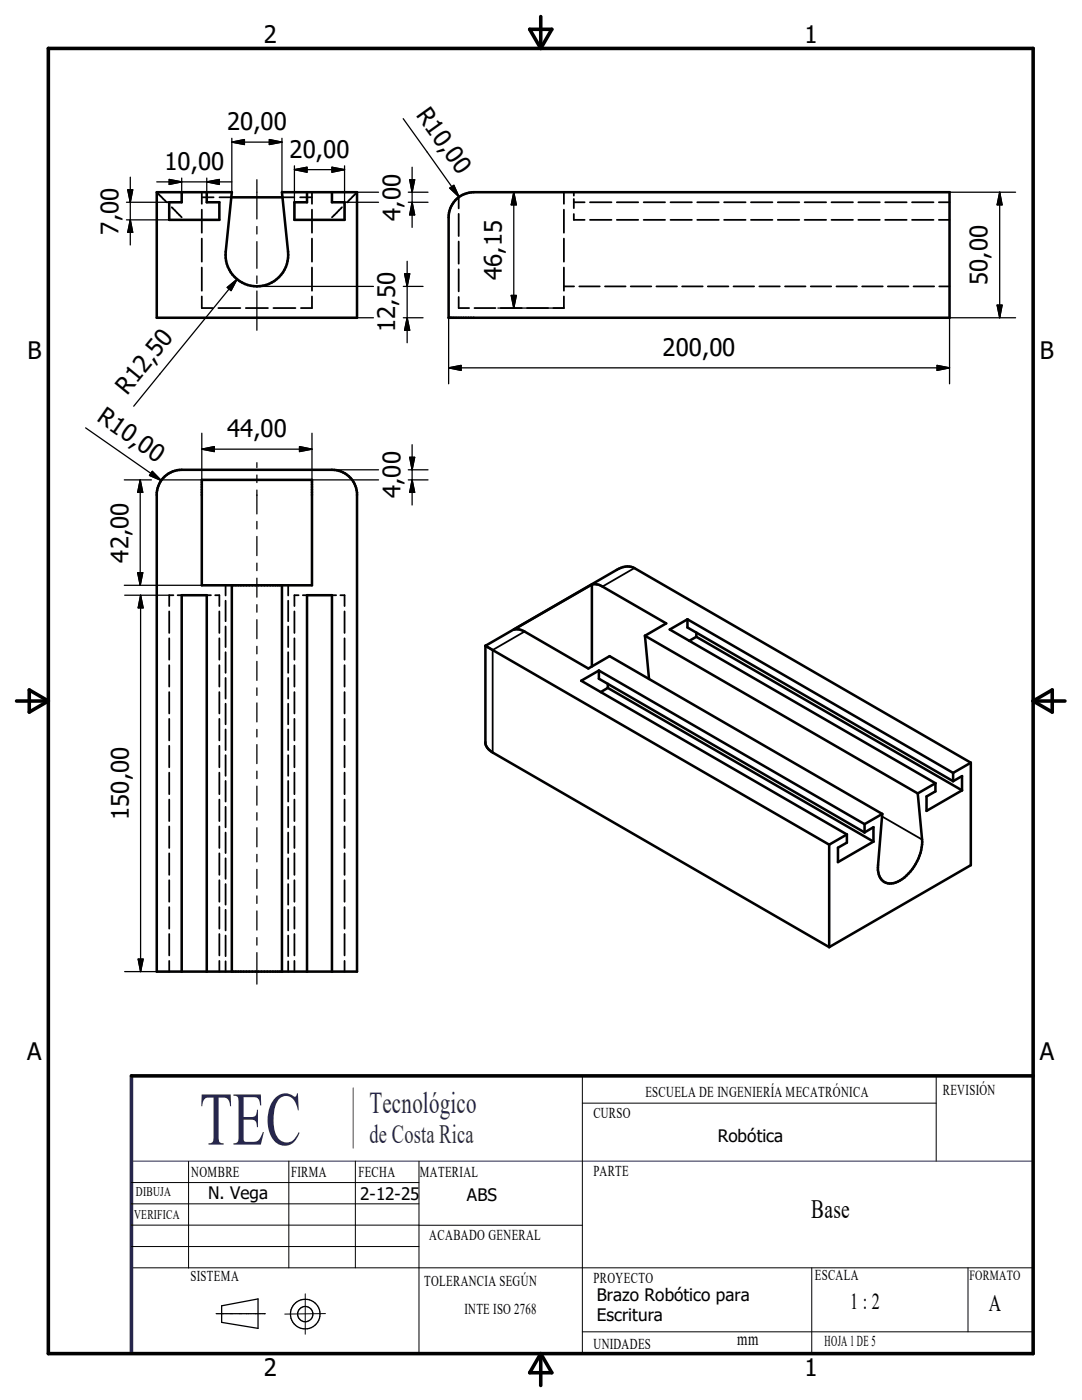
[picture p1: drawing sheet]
<svg xmlns="http://www.w3.org/2000/svg" width="216mm" height="279mm" viewBox="0 0 216 279" stroke-linecap="round" stroke-linejoin="round" font-family="sans-serif">
<g fill="none" stroke="#000" stroke-width=".51">
<path d="M31.3 38.4h15l-1.3 11.8a6.3 6.3 0 0 0 6.3 7 6.3 6.3 0 0 0 6.2-7l-1.2-11.8h14.9v25h-39.9zM36.3 38.4v2h-2.5v3.5h10v-3.5h-2.5v-2M46.2 39.4h10.2M61.3 38.4v2h-2.6v3.5h10.1v-3.5h-2.6v-2M90.8 40a5 5 0 0 1 3.7-1.6h95v25h-100v-20a4.9 4.9 0 0 1 1.3-3.4zM32.6 95.4a4.9 4.9 0 0 1 3.7-1.6h29.9a5 5 0 0 1 5 4.5v95.6h-39.9v-95.6l.5-1.8zM40.3 95.8h22v21h-22zM46.3 116.8v77.1M56.3 116.8v77.1M118.1 116.7l-15.6 8.9h1.1l1.1 .4 12.7 7.4 4.2-2.4 54.4 31.4M118.1 116.7l.6-.1 1.1 .3 13.1 7.5-4.2 2.5M118.1 116.7v16.3"/>
<path d="M96.9 128.9l26.2-15.2a3.6 3.6 0 0 1 3.5-.3l67.1 38.8M96.9 128.9v19.5l.2 .6 .6 .7 67.8 39.3M96.9 128.9l68.6 39.7M119.5 133.8v1.7l53 30.6M119.5 133.8l53 30.7M119.5 133.8l-3.5 2.1 53 30.6M121.3 137.3l53 30.7M121.3 137.3l-1.4 .8M121.3 136.5v.8M128.7 126.9l54.4 31.4M128.7 126.9l.8 8.6M137.2 123.6l-3.6 2 53.1 30.7"/>
<path d="M137.2 123.6l53 30.6M137.2 123.6v1.6l53 30.7M138.9 127.1l53.1 30.6M138.9 127.1l-1.4 .8M138.9 126.2v.9M183.1 158.3l.9 9.3a9.4 9.4 0 0 1-5.3 8.5 2.52 2.52 0 0 1-3.5-2.5l.8-11.2M186.7 156.3l-3.6 2M186.7 156.3v1.6l-1.8 1.1v2.8l7.1-4.1M190.2 155.9l1.8-1v2.8M190.2 154.2v1.7M193.7 152.2v20.5l-28.2 16.3M193.7 152.2l-3.5 2"/>
<path d="M165.5 168.6v20.4M169 166.5v1.7l-1.8 1v2.9l7.1-4.1M169 166.5l-3.5 2.1M172.5 164.5v1.6M172.5 166.1l1.8-1v2.9M176 162.4l-3.5 2.1M36.3 193.9v-75.1h5v75.1M61.3 193.9v-75.1h4.9v75.1"/>
</g>
<g fill="none" stroke="#000" stroke-width=".36">
<path d="M31.3 38.4h.1M31.3 38.4l2 2M40.3 39.4h2.3M40.3 38.4v2.3M43.8 39.4h2.4M56.4 39.4h2.3M59.9 39.4h2.4M62.3 38.4v2.3M71.2 38.4h.1M71.2 38.4l-1.9 2M91.5 39.4v2.2M112.5 38.4v2.3"/>
<path d="M114.5 38.4v.6M114.5 39.7v1.8M34.3 41.4l2 2M40.3 59.2v2.3h2.1M40.3 41.8v4.6M40.3 47.6v4.6M40.3 53.4v4.6M62.3 41.8v4.6M62.3 47.6v4.6M62.3 53.4v4.6M62.3 59.2v2.3h-2.3M68.2 41.4l-2 2"/>
<path d="M91.5 59.3v2.2h2.1M91.5 42.7v4.4M91.5 48.2v4.4M91.5 53.7v4.5M112.5 59.2v2.3h-2.1M112.5 57.2h2.1M112.5 41.8v4.6M112.5 47.6v4.6M112.5 53.4v4.6M114.5 42.7v1.2h2.2M114.5 40.4h2.2M115.6 57.2h4.1"/>
<path d="M117.7 43.9h4.3M117.7 40.4h4.3M120.7 57.2h4.1M123.1 43.9h4.2M123.1 40.4h4.2M125.8 57.2h4.2M128.4 43.9h4.3M128.4 40.4h4.3M131 57.2h4.1M133.8 43.9h4.3M133.8 40.4h4.3M136.1 57.2h4.1"/>
<path d="M139.1 43.9h4.3M139.1 40.4h4.3M141.2 57.2h4.1M144.5 43.9h4.3M144.5 40.4h4.3M146.4 57.2h4.1M149.8 43.9h4.3M149.8 40.4h4.3M151.5 57.2h4.1M155.2 43.9h4.3M155.2 40.4h4.3M156.6 57.2h4.1"/>
<path d="M160.6 43.9h4.2M160.6 40.4h4.2M161.8 57.2h4.1M165.9 43.9h4.3M165.9 40.4h4.3M166.9 57.2h4.1M171.3 43.9h4.3M171.3 40.4h4.3M172 57.2h4.1M176.6 43.9h4.3M176.6 40.4h4.3M177.2 57.2h4.1"/>
<path d="M182 43.9h4.3M182 40.4h4.3M182.3 57.2h4.1M187.3 43.9h2.2M187.3 40.4h2.2M187.4 57.2h2.1M43.6 61.5h4.4M49.1 61.5h4.4M54.6 61.5h4.4M94.7 61.5h4.2M99.9 61.5h4.2M105.2 61.5h4.2"/>
<path d="M34.6 118.8h-.8v2.2M35.4 118.8h.9M41.3 118.8h.8M42.9 118.8h.9v2.2M45 116.8v2M45 119.9v4.1M57.5 116.8v2M57.5 119.9v4.1M59.6 118.8h-.9v2.2M60.4 118.8h.9M66.2 118.8h.9M67.9 118.8h.9v2.2"/>
<path d="M126.6 113.4l-6.4 3.7M33.8 122v4.3M33.8 127.4v4.3M33.8 132.8v4.2M33.8 138.1v4.3M43.8 122v4.3M43.8 127.4v4.3M43.8 132.8v4.2M43.8 138.1v4.3M45 125v4.1M45 130.2v4.1M45 135.3v4.1"/>
<path d="M57.5 125v4.1M57.5 130.2v4.1M57.5 135.3v4.1M58.7 122v4.3M58.7 127.4v4.3M58.7 132.8v4.2M58.7 138.1v4.3M68.8 122v4.3M68.8 127.4v4.3M68.8 132.8v4.2M68.8 138.1v4.3M104.7 126l-6.4 3.7v20.5"/>
<path d="M33.8 143.5v4.3M33.8 148.8v4.3M33.8 154.2v4.3M33.8 159.6v4.3M43.8 143.5v4.3M43.8 148.8v4.3M43.8 154.2v4.3M43.8 159.6v4.3M45 140.4v4.2M45 145.6v4.1M45 150.7v4.1M45 155.9v4.1"/>
<path d="M57.5 140.4v4.2M57.5 145.6v4.1M57.5 150.7v4.1M57.5 155.9v4.1M58.7 143.5v4.3M58.7 148.8v4.3M58.7 154.2v4.3M58.7 159.6v4.3M68.8 143.5v4.3M68.8 148.8v4.3M68.8 154.2v4.3M68.8 159.6v4.3"/>
<path d="M33.8 164.9v4.3M33.8 170.3v4.3M33.8 175.7v4.3M43.8 164.9v4.3M43.8 170.3v4.3M43.8 175.7v4.3M45 161v4.1M45 166.2v4M45 171.3v4.1M45 176.4v4.2M57.5 161v4.1M57.5 166.2v4"/>
<path d="M57.5 171.3v4.1M57.5 176.4v4.2M58.7 164.9v4.3M58.7 170.3v4.3M58.7 175.7v4.3M68.8 164.9v4.3M68.8 170.3v4.3M68.8 175.7v4.3M176 162.9l8 4.7M33.8 181v4.3M33.8 186.4v4.3M33.8 191.8v2.1"/>
<path d="M43.8 181v4.3M43.8 186.4v4.3M43.8 191.8v2.1M45 181.6v4.1M45 186.7v4.1M45 191.8v2.1M57.5 181.6v4.1M57.5 186.7v4.1M57.5 191.8v2.1M58.7 181v4.3M58.7 186.4v4.3M58.7 191.8v2.1"/>
<path d="M68.8 181v4.3M68.8 186.4v4.3M68.8 191.8v2.1"/>
</g>
<g fill="#000">
<circle cx="33.3" cy="40.4" r=".18"/>
<circle cx="69.3" cy="40.4" r=".18"/>
<circle cx="96.9" cy="128.9" r=".25"/>
</g>
<g fill="none" stroke="#000" stroke-width=".25">
<path d="M25.5 37.9h1l-.5 2.5zM26 35.4v13.5M31.3 36.3h15M33.8 35.8l2.5 .5-2.5 .5zM36.3 35.5v2.9M41.3 36.3l2.5-.5v1zM41.3 35.5v2.9M46.3 28.4h10M46.3 28.4l2.5-.5v.9zM46.3 27.6v10.8M51.3 35.9v7.8M53.7 27.9l2.6 .5-2.6 .4z"/>
<path d="M56.3 27.6v10.8M58.7 33.9h10.1M58.7 33.9l2.6-.5v1zM58.7 33.1v10.8M66.2 38.4h9.3M66.2 33.4l2.6 .5-2.6 .5zM68.8 33.1v10.8M80.5 23.7l11.1 15.6M81.5 38.4h3.9M81.8 35.9h.9l-.5 2.5zM82.2 33.4v12M89.7 37.5l.9-.5 1 2.3z"/>
<path d="M99.3 38.4h13.2M102.5 38.4l.5 2.5h-1zM102.5 38.4v23.1M189.5 38.4h13.1M199.5 38.4v25M199.5 38.4l.5 2.5h-1zM25.2 43.9h8.6M25.2 40.4h8.6M26 43.9l.5 2.5h-1zM45.3 57.4l2-1.7-1.2 2.3zM47.3 55.7l-20.6 25.4M51.3 45.2v1.5"/>
<path d="M51.3 48.2v5.3M51.3 55.1v1.5M51.3 58.1v7.8M51.3 57.2h23.2M66.2 40.4h9.3M80.5 57.2h3.9M80.7 54.6h1.1l-.6 2.6zM81.2 52.1v16.3M81.5 40.4h3.9M82.2 40.4l.5 2.5h-.9zM102 59h1l-.5 2.5zM71.2 63.4h3.3"/>
<path d="M80.5 63.4h3.9M81.2 63.4l.6 2.5h-1.1zM89.5 73.4h100M89.5 73.4l2.5-.5v1zM89.5 63.4v13.2M99.3 61.5h13.2M187 72.9l2.5 .5-2.5 .5zM199 60.9h1l-.5 2.5zM202.6 63.4h-13.1v13.2M17.1 85.4l15.1 10.5M24.8 95.8h5.4M28 95.8v21"/>
<path d="M28 95.8l.5 2.5h-1zM30.4 94.1l1.8 1.8-2.4-1zM40.3 89.6h22M40.3 89.6l2.5-.5v1zM40.3 86.5v9.3h-8.2M51.3 92.3v1M51.3 94.8v1.5M51.3 97.8v4.8M59.8 89.1l2.5 .5-2.5 .5zM62.3 86.5v9.3h13.2M66.2 93.8h9.3M81.5 95.8h3.9"/>
<path d="M81.5 93.8h3.9M81.8 91.3h.9l-.5 2.5zM82.2 95.8l.5 2.5h-.9zM82.2 88.7v12.1M24.8 116.8h20.2M24.9 118.8h8.9M27.5 114.3h1l-.5 2.5zM28.1 118.8v75.1M28.1 118.8l.5 2.5h-1zM51.3 104.1v1.5M51.3 107.1v3.8M51.3 112.4v1.5"/>
<path d="M51.3 115.4v3.8M51.3 120.7v1.5M51.3 123.7v3.8M51.3 129v1.5M51.3 132v3.8M51.3 137.3v1.5M51.3 140.3v3.8M51.3 145.6v1.5M51.3 148.6v3.8M51.3 153.9v1.5M51.3 156.9v3.8M51.3 162.2v1.5"/>
<path d="M51.3 165.2v3.8M51.3 170.5v1.5M51.3 173.5v3.8M51.3 178.8v1.5M24.9 193.9h8.9M27.6 191.4h1l-.5 2.5zM51.3 181.8v3.8M51.3 187.1v1.5M51.3 190.1v6.3M44.2 260.6l7.3-1.4v5.9l-7.3-1.2z"/>
<circle cx="60.9" cy="262.3" r="2.96"/>
<circle cx="60.9" cy="262.3" r="1.52"/>
</g>
<g fill="none" stroke="#000" stroke-width=".2">
<path d="M116.2 214.7v55.3M186.8 214.7v17.1M206.2 214.7v55.3h-180M26.2 236h57.4M37.6 231.8v21.3M57.6 231.7v21.3M70.9 231.7v21.3M83.6 231.8v38.3M116.2 220.2h70.6M26.2 253h180M26.2 248.8h57.4M26.2 244.5h57.4"/>
<path d="M26.2 240.3h57.4M60.9 258.2v8.1M83.6 244.5h32.6M162 253v17M193.2 253v12.8M43.1 262.2h.9M44 262.2h.1M44 262.2h.3M44.3 262.2h.1M44.4 262.2h1.4M45.8 262.2h.1M45.8 262.2h.3"/>
<path d="M46.1 262.2h.1M46.2 262.2h1.4M47.6 262.2h.1M47.6 262.2h.3M47.9 262.2h.1M48 262.2h1.1M49.1 262.2h.1M49.1 262.2h.3M49.4 262.2h.1M49.4 262.2h1.5M50.9 262.2h.1M50.9 262.2h.3"/>
<path d="M51.2 262.2h.1M51.2 262.2h1.5M52.7 262.2h.1M52.7 262.2h.2M64.9 262.2l-8.1 .1M116.2 265.8h90"/>
</g>
<path d="M70.5 217.1v12.1" fill="none" stroke="#f00" stroke-width=".2"/>
<path d="M206.2 214.7v55.3M26.1 231.7h180.1" fill="none" stroke="#26264c" stroke-width=".2"/>
<path d="M26.2 214.7v55.3" fill="none" stroke="#26264c" stroke-width=".71"/>
<path d="M9.6 9.7h196.6v260.4h-196.6zM105.7 5.8h4.4l-2.2 3.9zM107.9 3.3v6.4M3.3 139.9h6.3M5.8 137.7l3.8 2.2-3.8 2.2zM206.2 139.9h6.3M206.2 139.9l3.8-2.2v4.4zM26.2 214.7h180M107.9 270.1v6.4M107.9 270.1l2.2 3.9h-4.4z" fill="none" stroke="#000" stroke-width=".71"/>
<g fill="#000" stroke="#000" stroke-width=".25">
<path d="M25.5 37.9h1l-.5 2.5zM33.8 35.8l2.5 .5-2.5 .5zM41.3 36.3l2.5-.5v1zM46.3 28.4l2.5-.5v.9zM53.7 27.9l2.6 .5-2.6 .4zM58.7 33.9l2.6-.5v1zM66.2 33.4l2.6 .5-2.6 .5zM81.8 35.9h.9l-.5 2.5zM89.7 37.5l.9-.5 1 2.3zM26 43.9l.5 2.5h-1zM45.3 57.4l2-1.7-1.2 2.3zM80.7 54.6h1.1l-.6 2.6z"/>
<path d="M82.2 40.4l.5 2.5h-.9zM102 59h1l-.5 2.5zM102.5 38.4l.5 2.5h-1zM199.5 38.4l.5 2.5h-1zM81.2 63.4l.6 2.5h-1.1zM89.5 73.4l2.5-.5v1zM187 72.9l2.5 .5-2.5 .5zM199 60.9h1l-.5 2.5zM28 95.8l.5 2.5h-1zM30.4 94.1l1.8 1.8-2.4-1zM40.3 89.6l2.5-.5v1zM59.8 89.1l2.5 .5-2.5 .5z"/>
<path d="M81.8 91.3h.9l-.5 2.5zM82.2 95.8l.5 2.5h-.9zM27.5 114.3h1l-.5 2.5zM28.1 118.8l.5 2.5h-1zM27.6 191.4h1l-.5 2.5z"/>
</g>
<text font-size="15.1" fill="#26264c" x="39.8" y="228.4">TEC</text>
<text font-size="6" fill="#26264c" x="73.7" y="222.2">Tecnológico</text>
<text font-size="5.3" fill="#26264c" x="73.7" y="228.1">de Costa Rica</text>
<text font-size="5.3" x="161.9" y="243.1">Base</text>
<g font-size="4.8">
<text x="52.7" y="8.7">2</text>
<text x="160.5" y="8.7">1</text>
<text x="82.9" y="22.9" transform="rotate(54 82.9 22.9)">R10,0</text>
<text x="45.3" y="26">20,00</text>
<text x="32.8" y="34">10,00</text>
<text x="57.8" y="31.5">20,00</text>
<text x="23.6" y="46.8" transform="rotate(-90 23.6 46.8)">7,00</text>
<text x="79.9" y="44.1" transform="rotate(-90 79.9 44.1)">4,00</text>
<text x="100.1" y="55.9" transform="rotate(-90 100.1 55.9)">46,15</text>
<text x="197.1" y="56.9" transform="rotate(-90 197.1 56.9)">50,00</text>
<text x="5.5" y="71.7">B</text>
<text x="78.9" y="66.3" transform="rotate(-90 78.9 66.3)">12,50</text>
<text x="132.2" y="71">200,00</text>
<text x="207.5" y="71.7">B</text>
<text x="19.1" y="83.9" transform="rotate(35 19.1 83.9)">R10,00</text>
<text x="25.4" y="79" transform="rotate(-51 25.4 79)">R12,50</text>
<text x="45.3" y="87.2">44,00</text>
<text x="79.9" y="99.4" transform="rotate(-90 79.9 99.4)">4,00</text>
<text x="25.6" y="112.3" transform="rotate(-90 25.6 112.3)">42,00</text>
<text x="25.7" y="163.6" transform="rotate(-90 25.7 163.6)">150,00</text>
<text x="5.4" y="211.6">A</text>
<text x="207.5" y="211.6">A</text>
<text x="197.3" y="261.7">A</text>
<text x="52.7" y="274.7">2</text>
<text x="160.5" y="274.7">1</text>
</g>
<text font-size="4.5" x="169.6" y="261.2">1 : 2</text>
<text font-size="3.8" x="147.1" y="268.4">mm</text>
<g font-size="3.4">
<text x="143.2" y="227.9">Robótica</text>
<text x="41.5" y="239.3">N. Vega</text>
<text x="71.9" y="239.4">2-12-25</text>
<text x="93.2" y="239.6">ABS</text>
<text x="119.1" y="259.6">Brazo Robótico para</text>
<text x="119.1" y="263.7">Escritura</text>
</g>
<g font-size="3">
<text x="128.8" y="219">ESCUELA DE INGENIERÍA MECATRÓNICA</text>
<text x="188.1" y="218.5">REVISIÓN</text>
<text x="118.4" y="223.2">CURSO</text>
<text x="38.1" y="235">NOMBRE</text>
<text x="58.1" y="234.9">FIRMA</text>
<text x="71.5" y="234.9">FECHA</text>
<text x="83.8" y="234.9">MATERIAL</text>
<text x="118.4" y="234.8">PARTE</text>
<text x="85.6" y="247.4">ACABADO GENERAL</text>
<text x="38" y="255.6">SISTEMA</text>
<text x="84.6" y="256.6">TOLERANCIA SEGÚN</text>
<text x="118.4" y="256">PROYECTO</text>
<text x="162.6" y="255.5">ESCALA</text>
<text x="92.7" y="262.3">INTE ISO 2768</text>
<text x="118.4" y="269.2">UNIDADES</text>
<text x="164.6" y="268.7">HOJA 1 DE 5</text>
</g>
<text font-size="2.8" x="193.5" y="255.5">FORMATO</text>
<g font-size="2.6">
<text x="27.1" y="238.8">DIBUJA</text>
<text x="26.8" y="243.3">VERIFICA</text>
</g>
</svg>
